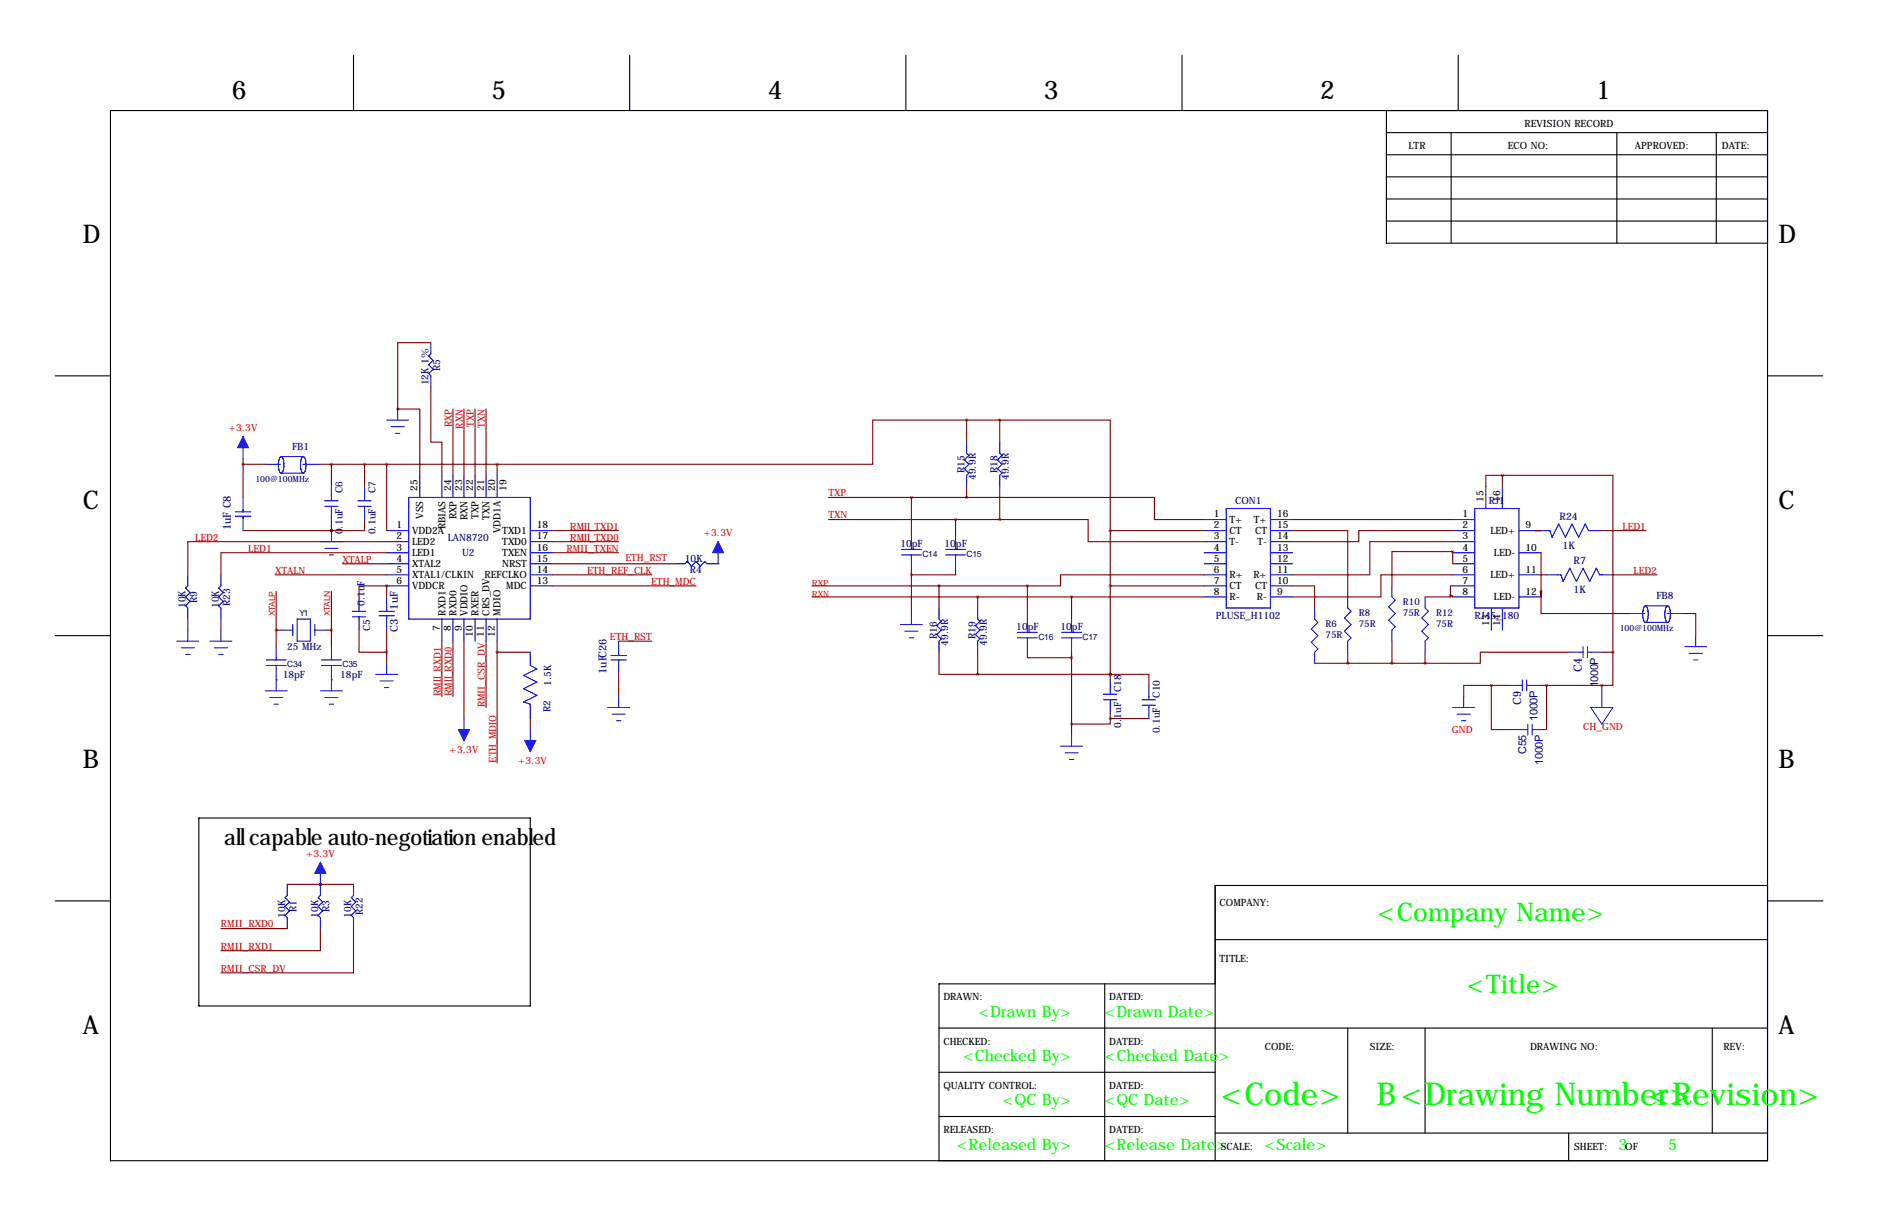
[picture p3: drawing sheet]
<svg xmlns="http://www.w3.org/2000/svg" width="432mm" height="279mm" viewBox="0 0 432 279" stroke-linecap="round" stroke-linejoin="round" font-family="sans-serif">
<g fill="none" stroke="#000" stroke-width=".25">
<path d="M81.3 12.7v12.7M144.8 12.7v12.7M208.3 12.7v12.7M271.8 12.7v12.7M335.3 12.7v12.7M25.4 25.4h381v241.3h-381zM318.8 30.5h87.6M318.8 35.6h87.6M318.8 25.4v30.5h87.6M333.7 30.5v25.4M371.8 30.5v25.4M394.6 30.5v25.4"/>
<path d="M318.8 45.7h87.6M318.8 50.8h87.6M318.8 40.6h87.6M12.7 86.4h12.7M406.4 86.4h12.7M12.7 146h12.7M406.4 146h12.7M45.7 188h76.2v43.1h-76.2zM12.7 207h12.7M279.4 215.9h127M406.4 203.5h-127v63.2M406.5 207h12.7"/>
<path d="M215.9 236.2h190.5M254 226.1v40.6M279.4 226.1h-63.5v40.6M309.9 236.2v24.1M327.7 236.2v24.1M393.7 236.2v24.1M215.9 246.4h63.5M215.9 256.5h63.5M279.4 260.3h127M360.7 260.3v6.4"/>
</g>
<g fill="none" stroke="#00f" stroke-width=".25">
<path d="M99.1 78.7v2.6l-.5 .5 1 1-1 1 1 1-1 1.1 .5 .5v2.5M54.1 118.6h3.6M54.1 117.6h3.6M55.9 117.1v.5M55.9 118.6v.5M74.6 115.1h3.1M74.7 116.3h3M76.2 111.8v3.3M76.2 116.3v3.1M82.2 115.1h3.1M82.3 116.3h3M83.8 111.8v3.3"/>
<path d="M83.8 116.3v3.1M94 114.3h27.9v27.9h-27.9zM96.5 109.2v5.1M101.6 109.2v5.1M104.1 109.2v5.1M106.7 109.2v5.1M109.2 109.2v5.1M111.8 109.2v5.1M114.3 109.2v5.1M222.2 101.6v2.5l.6 .5-1.1 1.1 1.1 1-1.1 1 1.1 1-.6 .5v2.6M229.9 101.6v2.5l.5 .5-1 1.1 1 1-1 1 1 1-.5 .5v2.6M276.9 119.4h5"/>
<path d="M281.9 116.8h10.2v22.9h-10.2zM292.1 119.4h5.1M334 119.4h5.1M339.1 116.8h10.1v22.9h-10.1zM341.6 111.8v5M345.4 111.8v5M43.2 132.1v2.5l-.5 .5 1 1-1 1.1 1 1-1 1 .5 .5v2.5M50.8 132.1v2.5l-.5 .5 1 1-1 1.1 1 1-1 1 .5 .5v2.5M82.5 137.2v3.3M88.9 121.9h5.1M88.9 124.5h5.1M88.9 127h5.1"/>
<path d="M88.9 129.5h5.1M88.9 132.1h5.1M88.9 134.6h5.1M88.9 140v.5M121.9 121.9h5.1M121.9 124.5h5.1M121.9 127h5.1M121.9 129.5h5.1M121.9 132.1h5.1M121.9 134.6h5.1M154.9 129.5h2.6l.5-.5 1 1 1-1 1 1 1.1-1 .5 .5h2.5M207.3 127.5h4.5"/>
<path d="M207.3 126.2h4.5M209.5 125.7v.5M209.5 127.5v.8M215.9 139.7v2.5l.5 .5-1 1.1 1 1-1 1 1 1-.5 .5v2.6M217.4 127.5h4.6M217.4 126.2h4.6M219.7 125.7v.5M219.7 127.5v.8M224.8 139.7v2.5l.5 .5-1 1.1 1 1-1 1 1 1-.5 .5v2.6M276.9 121.9h5M276.9 124.5h5M276.9 127h5"/>
<path d="M276.9 129.5h5M276.9 132.1h5M276.9 134.6h5M276.9 137.2h5M292.1 121.9h5.1M292.1 124.5h5.1M292.1 127h5.1M292.1 129.5h5.1M292.1 132.1h5.1M292.1 134.6h5.1M292.1 137.2h5.1M334 121.9h5.1"/>
<path d="M334 124.5h5.1M334 127h5.1M334 129.5h5.1M334 132.1h5.1M334 134.6h5.1M334 137.2h5.1M342.9 139.7v5.1M345.4 139.7v5.1M349.2 121.9h7.2l.5 1.5 1.5-3 1.5 3 1.5-3 1.6 3 1.5-3 .8 1.5h3M349.2 127h5.1M349.2 132.1h5.1M349.2 137.2h5.1"/>
<path d="M355.6 132.1h3.3l.5 1.5 1.5-3 1.6 3 1.5-3 1.5 3 1.5-3 .8 1.5h3M61.2 152.9h4.6M61.2 151.6h4.6M63.5 151.1v.5M63.5 152.9v.8M67.3 143.5v2.5M68.3 142.2h3.1v5.1h-3.1zM72.4 143.5v2.5M73.9 152.9h4.6M73.9 151.6h4.6M76.2 151.1v.5M76.2 152.9v.8"/>
<path d="M81 140.5h3.1M81 141.7h3.1M82.5 141.7v3.1M87.1 141.5h3.6M87.1 140.5h3.6M88.9 141.5v.5M101.6 142.2v5.1M104.1 142.2v5.1M106.7 142.2v5.1M109.2 142.2v5.1M111.8 142.2v5.1M114.3 142.2v5.1"/>
<path d="M121.9 149.9v3l1.5 .8-3 1.5 3 1.5-3 1.5 3 1.6-3 1.5 1.5 .5v3.3M140.5 151.6h3.5M140.5 150.6h3.5M142.2 150.1v.5M142.2 151.6v.5M233.9 146.6h4.6M233.9 145.3h4.6M236.2 144.8v.5M236.2 146.6v.7M244.1 146.6h4.6M244.1 145.3h4.6M246.4 144.8v.5"/>
<path d="M246.4 146.6v.7M253.7 159.5h3.1M255.3 156.2v3.3M264.2 157.5v3.3M253.7 160.8h3.1M255.3 160.8v3M262.6 160.8h3.1M262.6 162.1h3.1M264.2 162.1v3M66 203.2v2.5l-.5 .5 1 1.1-1 1 1 1-1 1 .5 .5v2.6M73.7 203.2v2.5l-.5 .5 1 1.1-1 1 1 1-1 1 .5 .5v2.6M81.3 203.2v2.5l-.5 .5 1 1.1-1 1 1 1-1 1 .5 .5v2.6"/>
</g>
<g fill="none" stroke="#00f" stroke-width=".23">
<path d="M88.9 96.5h5.1M89.9 98h3.1M90.9 99.6h1M91.4 94v2.5M55.9 100.3v5.1M55.9 114.3v3.3M55.9 118.6v3.3M61 106.7h3.5M64.5 108.7h5.3a3.7 3.7 0 0 0 0-3.7l-.1-.1a2.62 2.62 0 0 0-.5 2.9l.4 .9M64.5 104.9h5.1M64.6 108.7a3.4 3.4 0 0 1 0-3.7 1.28 1.28 0 0 1 .7 1.5 2.96 2.96 0 0 1-.5 2.2M69.6 106.7h4.1"/>
<path d="M73.7 124.5h5M74.7 126h3M75.7 127.5h1M76.2 121.9v2.6M88.9 137.2v3.3M165.1 124.5v5M209.5 123.2v2.5M209.5 128.3v2.5M219.7 123.2v2.5M219.7 128.3v2.5M302.3 139.7v2.5l.7 .8-1.5 1.5 1.5 1.5-1.5 1.6 1.5 1.5-.7 .8v2.5M309.9 137.2v2.5l.7 .8-1.5 1.5 1.5 1.5-1.5 1.5 1.5 1.6-.7 .7v2.6"/>
<path d="M320 134.6v2.6l.8 .7-1.5 1.5 1.5 1.6-1.5 1.5 1.5 1.5-.8 .8v2.5M327.7 137.2v2.5l.7 .8-1.5 1.5 1.5 1.5-1.5 1.5 1.5 1.6-.7 .7v2.6M378.2 139.2h5.1M40.6 147.3h5.1M41.7 148.8h3M42.7 150.4h1M43.2 144.8v2.5M48.3 147.3h5M49.3 148.8h3M50.3 150.4h1M50.8 144.8v2.5M61 158.8h5"/>
<path d="M63.5 148.6v2.5M63.5 153.7v5.1M64.8 144.8h2.5M72.4 144.8h2.5M73.7 158.8h5M76.2 148.6v2.5M76.2 153.7v5.1M86.4 154.9h5M87.4 156.5h3M88.4 158h1M88.9 141.5v3.3M88.9 152.4v2.5"/>
<path d="M142.2 147.3v3.3M142.2 151.6v3.3M207 143.5h5.1M208 145h3.1M209 146.6h1.1M209.5 141v2.5M236.2 142.2v2.6M236.2 147.3v2.6M246.4 142.2v2.6M246.4 147.3v2.6M346.7 157.5h3.3M350 156.2v2.6"/>
<path d="M351 156.2v2.6M351 157.5h3.3M360.7 149.9h3.3M364 148.6v2.5M365 148.6v2.5M365 149.9h3.3M374.6 141h3.6M378.2 143h5.3a3.7 3.7 0 0 0 0-3.8h-.1a2.62 2.62 0 0 0-.5 2.9l.4 .9M378.3 143a3.4 3.4 0 0 1 0-3.8 1.28 1.28 0 0 1 .7 1.6 2.96 2.96 0 0 1-.5 2.2M383.3 141h4M387.3 148.6h5.1M388.4 150.1h3"/>
<path d="M389.4 151.6h1M389.9 146v2.6M62 160.3h3M63 161.8h1M74.7 160.3h3M75.7 161.8h1M106.7 165.1v5.1M121.9 167.6v5.1M139.7 162.6h5.1M140.7 164.1h3.1M141.7 165.6h1M142.2 160v2.6"/>
<path d="M243.8 171.4h5.1M244.9 173h3M245.9 174.5h1M246.4 168.9v2.5M334 162.6h5.1M335 164.1h3.1M336 165.6h1.1M336.5 160v2.6M348 167.6h3.3M351.3 166.4v2.5M352.3 166.4v2.5M352.3 167.6h3.3"/>
<path d="M365.8 162.6h5l-2.5 3.8zM368.3 161.3v1.3M73.7 198.1v5.1"/>
</g>
<g fill="#00f" stroke="#00f" stroke-width=".23">
<path d="M120.6 170.2h2.6l-1.3 2.5z"/>
<path d="M165.1 124.5l1.3 2.5h-2.6z"/>
<path d="M105.4 167.6h2.5l-1.2 2.6z"/>
<path d="M55.9 100.3l1.2 2.6h-2.5z"/>
<path d="M73.7 198.1l1.2 2.6h-2.5z"/>
</g>
<g fill="none" stroke="#800000" stroke-width=".25">
<path d="M99.1 78.7h-7.7v15.3M91.4 94h5.1v15.2M91.4 94h.1M99.1 88.9v12.7h2.5v7.6M104.1 94v15.2M106.7 94v15.2M109.2 94v15.2M111.8 94v15.2M222.2 96.5h-21.5v10.2h-86.4M222.2 96.5h7.7M222.2 96.5v5.1M229.9 96.5h25.4v25.4"/>
<path d="M229.9 96.5v5.1M55.9 105.4v8.9M55.9 106.7h5.1M73.7 106.7h40.6M76.2 106.7v5.1M76.2 119.4v2.5M83.8 119.4v2.5h-7.6M83.8 106.7v5.1M88.9 106.7v15.2M114.3 106.7v2.5M190.5 119.4h39.4M190.5 114.3h31.7"/>
<path d="M209.5 114.3v8.9M219.7 119.4v3.8M222.2 114.3h43.2v5.1h11.5M222.2 111.8v2.5M229.9 119.4h20.3v5.1h26.7M229.9 111.8v7.6M297.2 119.4h36.8M345.4 109.2h25.4v40.7M345.4 109.2h-3.8v2.6M345.4 109.2v2.6M55.9 121.9h20.3M63.2 132.1h25.7"/>
<path d="M63.5 135.9v12.7M76.2 121.9h.1M76.2 135.9v12.7M78.7 129.5h10.2M88.9 134.6h-6.4v2.6M88.9 134.6h.1M88.9 124.5h-45.7v7.6M88.9 127h-38.1v5.1M88.9 134.6v2.6M127 127h15.2M127 124.5h15.2M127 121.9h15.2"/>
<path d="M127 134.6h33M127 132.1h22.9M127 129.5h27.9M165.1 129.5h.1M186.7 134.6h49.5M186.7 137.2h90.2M209.5 130.8v10.2M215.9 134.6v5.1M219.7 130.8v1.3h-10.2M224.8 137.2v2.5M236.2 134.6v7.6M246.4 137.2v5"/>
<path d="M255.3 121.9h21.6M255.3 134.6h21.6M255.3 121.9v34.3M276.9 132.1h-33.1v2.5h-7.6M297.2 134.6h5.1v5.1M297.2 121.9h12.7v15.3M333.5 136.9v.3h-5.8M333.5 136.9h.5v.3M334 121.9h-21.6v2.6h-15.2M334 124.5h-19v7.6h-17.8M334 132.1h-16.5v5.1h-20.3M334 129.5v-2.8h-14v7.9"/>
<path d="M334 134.6h-.5v2.3M353.1 121.9h1.2M354.3 135.9v5.1h20.3M354.3 132.1h1.3M354.3 127v10.2M368.3 121.9h10.2M370.8 132.1h10.2M43.2 142.2v2.6M50.8 142.2v2.6M63.5 156.2h.1M63.5 144.8h1.3M74.9 144.8h1.3"/>
<path d="M76.2 156.2h.1M82.5 144.8v5.1h6.4M88.9 144.8v7.6M101.6 147.3v12.7M104.1 147.3v12.7M106.7 147.3v17.8M111.8 147.3v15.3M114.3 147.3v28M114.3 149.9h7.6M142.2 154.9v5.1M142.2 147.3h7.7M215.9 149.9v5h8.9"/>
<path d="M224.8 149.9v5M224.8 154.9h30.5M236.2 149.9v1.2h10.2M246.4 149.9v19M255.3 154.9h.1M255.3 154.9h8.9v2.6M302.3 152.4h25.4M309.9 149.9v2.5M320 147.3v5.1M327.7 149.9v2.5M342.9 157.5v10.1h5.1M342.9 157.5h-6.4v2.5"/>
<path d="M342.9 157.5h3.8M354.3 157.5h14M355.6 157.5v10.1M360.7 149.9h-20.3v2.5h-12.7M368.3 157.5v3.8M368.3 149.9h2.5M370.8 149.9v7.6h-2.5M387.3 141h2.6v5M121.9 165.1v2.5M255.3 165.1v1.3h-8.9M255.3 163.8v1.3M255.3 165.1h8.9"/>
<path d="M50.8 213.4h15.2M66 203.2h15.3M73.7 213.4v5h-22.9M73.7 203.2h.1M81.3 213.4v10.1h-30.5"/>
</g>
<path d="M222.2 96.5a.05 .05 0 0 0 .1 0 .05 .05 0 0 0-.1 0zM229.8 96.5a.05 .05 0 0 0 .1 0 .05 .05 0 0 0-.1 0zM255.2 121.9a.05 .05 0 0 0 .1 0 .05 .05 0 0 0-.1 0zM255.2 154.9a.05 .05 0 0 0 .1 0 .05 .05 0 0 0-.1 0zM209.5 132.1a.05 .05 0 0 0 .1 0 .05 .05 0 0 0-.1 0zM255.2 134.6a.05 .05 0 0 0 .1 0 .05 .05 0 0 0-.1 0zM354.3 135.9a.05 .05 0 0 0 .1 0 .05 .05 0 0 0-.1 0zM320 152.4a.05 .05 0 0 0 .1 0 .05 .05 0 0 0-.1 0zM327.6 152.4a.05 .05 0 0 0 .1 0 .05 .05 0 0 0-.1 0zM255.2 154.9a.05 .05 0 0 0 .1 0 .05 .05 0 0 0-.1 0zM255.2 165.1a.05 .05 0 0 0 .1 0 .05 .05 0 0 0-.1 0zM222.2 114.3a.05 .05 0 0 0 .1 0 .05 .05 0 0 0-.1 0zM209.5 114.3a.05 .05 0 0 0 .1 0 .05 .05 0 0 0-.1 0zM229.8 119.4a.05 .05 0 0 0 .1 0 .05 .05 0 0 0-.1 0zM73.6 203.2a.05 .05 0 0 0 .1 0 .05 .05 0 0 0-.1 0zM73.6 203.2a.05 .05 0 0 0 .1 0 .05 .05 0 0 0-.1 0zM91.4 94a.05 .05 0 0 0 .1 0 .05 .05 0 0 0-.1 0zM370.8 149.9a.05 .05 0 0 0 .1 0 .05 .05 0 0 0-.1 0zM345.4 109.2a.05 .05 0 0 0 .1 0 .05 .05 0 0 0-.1 0z" fill="#800000" stroke="#800000" stroke-width=".63"/>
<g font-size="7.3" fill="#0f0">
<text x="280.7" y="254">&lt;Code&gt;</text>
<text x="316.5" y="254">B&lt;Drawing Number&gt;</text>
<text x="379" y="254">&lt;Revision&gt;</text>
</g>
<g font-size="5.9">
<text x="53.3" y="22.9">6</text>
<text x="113" y="22.9">5</text>
<text x="176.5" y="22.9">4</text>
<text x="240" y="22.9">3</text>
<text x="303.5" y="22.9">2</text>
<text x="367" y="22.9">1</text>
<text x="19" y="55.9">D</text>
<text x="408.9" y="55.9">D</text>
<text x="19" y="116.8">C</text>
<text x="408.9" y="116.8">C</text>
<text x="19" y="176.5">B</text>
<text x="408.9" y="176.5">B</text>
<text x="19" y="237.5">A</text>
<text x="408.9" y="237.5">A</text>
</g>
<g font-size="5.9" fill="#0f0">
<text x="316.8" y="211.6">&lt;Company Name&gt;</text>
<text x="337.3" y="228.1">&lt;Title&gt;</text>
</g>
<text font-size="5.3" x="51.6" y="194.1">all capable auto-negotiation enabled</text>
<g font-size="3.6" fill="#0f0">
<text x="225" y="233.7">&lt;Drawn By&gt;</text>
<text x="254" y="233.7">&lt;Drawn Date&gt;</text>
<text x="221.4" y="243.8">&lt;Checked By&gt;</text>
<text x="254" y="243.8">&lt;Checked Date&gt;</text>
<text x="230.6" y="254">&lt;QC By&gt;</text>
<text x="254" y="254">&lt;QC Date&gt;</text>
<text x="220" y="264.2">&lt;Released By&gt;</text>
<text x="254" y="264.2">&lt;Release Date&gt;</text>
<text x="290.8" y="264.2">&lt;Scale&gt;</text>
<text x="372.1" y="264.2">3</text>
<text x="383.5" y="264.2">5</text>
</g>
<g font-size="2.6" fill="#000080">
<text x="363.7" y="154.3" transform="rotate(-90 363.7 154.3)">C4</text>
<text x="349.7" y="161.9" transform="rotate(-90 349.7 161.9)">C9</text>
</g>
<g font-size="2.5" fill="#000080">
<text x="53.1" y="121.8" transform="rotate(-90 53.1 121.8)">1uF C8</text>
<text x="91.4" y="140.1" transform="rotate(-90 91.4 140.1)">1uF</text>
<text x="91.4" y="145.3" transform="rotate(-90 91.4 145.3)">C3</text>
<text x="139.4" y="154.8" transform="rotate(-90 139.4 154.8)">1uFC26</text>
<text x="367.5" y="158" transform="rotate(-90 367.5 158)">1000P</text>
<text x="353.5" y="165.6" transform="rotate(-90 353.5 165.6)">1000P</text>
<text x="350.9" y="173.2" transform="rotate(-90 350.9 173.2)">C55</text>
<text x="354.8" y="175.7" transform="rotate(-90 354.8 175.7)">1000P</text>
</g>
<g font-size="2.4" fill="#000080">
<text x="358.6" y="119.4">R24</text>
<text x="359.3" y="126.1">1K</text>
<text x="361.8" y="129.5">R7</text>
<text x="361.8" y="136.3">1K</text>
</g>
<g font-size="2.3">
<text x="350.5" y="29.2">REVISION RECORD</text>
<text x="323.8" y="34.3">LTR</text>
<text x="346.7" y="34.3">ECO NO:</text>
<text x="375.9" y="34.3">APPROVED:</text>
<text x="395.9" y="34.3">DATE:</text>
<text x="96" y="112.8" transform="rotate(-90 96 112.8)">25</text>
<text x="103.7" y="112.8" transform="rotate(-90 103.7 112.8)">24</text>
<text x="106.3" y="112.8" transform="rotate(-90 106.3 112.8)">23</text>
<text x="108.8" y="112.8" transform="rotate(-90 108.8 112.8)">22</text>
<text x="111.3" y="112.8" transform="rotate(-90 111.3 112.8)">21</text>
<text x="113.9" y="112.8" transform="rotate(-90 113.9 112.8)">20</text>
<text x="116.4" y="112.8" transform="rotate(-90 116.4 112.8)">19</text>
<text x="97.3" y="119.1" transform="rotate(-90 97.3 119.1)">VSS</text>
<text x="104.9" y="119.3" transform="rotate(-90 104.9 119.3)">RXP</text>
<text x="107.5" y="119.5" transform="rotate(-90 107.5 119.5)">RXN</text>
<text x="110" y="119.1" transform="rotate(-90 110 119.1)">TXP</text>
<text x="112.6" y="119.4" transform="rotate(-90 112.6 119.4)">TXN</text>
<text x="279.1" y="118.9">1</text>
<text x="293.6" y="118.9">16</text>
<text x="336.2" y="118.9">1</text>
<text x="341.1" y="115.3" transform="rotate(-90 341.1 115.3)">15</text>
<text x="344.9" y="115.3" transform="rotate(-90 344.9 115.3)">16</text>
<text x="91.1" y="121.4">1</text>
<text x="91.1" y="124">2</text>
<text x="94.7" y="122.7">VDD2A</text>
<text x="94.7" y="125.3">LED2</text>
<text x="102.4" y="121.6" transform="rotate(-90 102.4 121.6)">RBIAS</text>
<text x="115.1" y="122.4" transform="rotate(-90 115.1 122.4)">VDD1A</text>
<text x="115.5" y="125.3">TXD0</text>
<text x="115.5" y="122.7">TXD1</text>
<text x="123.4" y="124">17</text>
<text x="123.4" y="121.4">18</text>
<text x="279.1" y="121.4">2</text>
<text x="279.1" y="124">3</text>
<text x="282.7" y="120.2">T+</text>
<text x="282.7" y="122.7">CT</text>
<text x="282.7" y="125.3">T-</text>
<text x="288.3" y="120.2">T+</text>
<text x="288.6" y="122.7">CT</text>
<text x="289.1" y="125.3">T-</text>
<text x="293.6" y="121.4">15</text>
<text x="293.6" y="124">14</text>
<text x="336.2" y="121.4">2</text>
<text x="336.2" y="124">3</text>
<text x="342.7" y="122.7">LED+</text>
<text x="350.8" y="121.4">9</text>
<text x="91.1" y="126.5">3</text>
<text x="91.1" y="129">4</text>
<text x="91.1" y="131.6">5</text>
<text x="94.7" y="127.8">LED1</text>
<text x="94.7" y="130.3">XTAL2</text>
<text x="115.5" y="130.3">NRST</text>
<text x="115.5" y="127.8">TXEN</text>
<text x="123.4" y="131.6">14</text>
<text x="123.4" y="129">15</text>
<text x="123.4" y="126.5">16</text>
<text x="279.1" y="126.5">4</text>
<text x="279.1" y="129">5</text>
<text x="279.1" y="131.6">6</text>
<text x="293.6" y="126.5">13</text>
<text x="293.6" y="129">12</text>
<text x="293.6" y="131.6">11</text>
<text x="336.2" y="126.5">4</text>
<text x="336.2" y="129">5</text>
<text x="336.2" y="131.6">6</text>
<text x="343.5" y="127.8">LED-</text>
<text x="350.8" y="126.5">10</text>
<text x="350.8" y="131.6">11</text>
<text x="91.1" y="134.1">6</text>
<text x="94.7" y="132.9">XTAL1/CLKIN</text>
<text x="94.7" y="135.4">VDDCR</text>
<text x="111.4" y="132.9">REFCLKO</text>
<text x="116.4" y="135.4">MDC</text>
<text x="123.4" y="134.1">13</text>
<text x="279.1" y="134.1">7</text>
<text x="279.1" y="136.7">8</text>
<text x="282.7" y="132.9">R+</text>
<text x="282.7" y="135.4">CT</text>
<text x="282.7" y="138">R-</text>
<text x="288.2" y="132.9">R+</text>
<text x="288.6" y="135.4">CT</text>
<text x="289" y="138">R-</text>
<text x="293.6" y="134.1">10</text>
<text x="293.6" y="136.7">9</text>
<text x="336.2" y="134.1">7</text>
<text x="336.2" y="136.7">8</text>
<text x="342.7" y="132.9">LED+</text>
<text x="343.5" y="138">LED-</text>
<text x="350.8" y="136.7">12</text>
<text x="102.4" y="141.5" transform="rotate(-90 102.4 141.5)">RXD1</text>
<text x="104.9" y="141.5" transform="rotate(-90 104.9 141.5)">RXD0</text>
<text x="107.5" y="141.5" transform="rotate(-90 107.5 141.5)">VDDIO</text>
<text x="110" y="141.5" transform="rotate(-90 110 141.5)">RXER</text>
<text x="112.6" y="141.5" transform="rotate(-90 112.6 141.5)">CRS_DV</text>
<text x="115.1" y="141.5" transform="rotate(-90 115.1 141.5)">MDIO</text>
<text x="342.4" y="143.9" transform="rotate(-90 342.4 143.9)">13</text>
<text x="344.9" y="143.9" transform="rotate(-90 344.9 143.9)">14</text>
<text x="101.1" y="145.1" transform="rotate(-90 101.1 145.1)">7</text>
<text x="103.6" y="145.1" transform="rotate(-90 103.6 145.1)">8</text>
<text x="106.2" y="145.1" transform="rotate(-90 106.2 145.1)">9</text>
<text x="108.7" y="146.4" transform="rotate(-90 108.7 146.4)">10</text>
<text x="113.8" y="146.4" transform="rotate(-90 113.8 146.4)">12</text>
<text x="280.4" y="208.3">COMPANY:</text>
<text x="280.4" y="221">TITLE:</text>
<text x="216.9" y="229.9">DRAWN:</text>
<text x="255" y="229.9">DATED:</text>
<text x="216.9" y="240">CHECKED:</text>
<text x="255" y="240">DATED:</text>
<text x="290.8" y="241.3">CODE:</text>
<text x="315" y="241.3">SIZE:</text>
<text x="351.8" y="241.3">DRAWING NO:</text>
<text x="396.2" y="241.3">REV:</text>
<text x="216.9" y="250.2">QUALITY CONTROL:</text>
<text x="255" y="250.2">DATED:</text>
<text x="216.9" y="260.3">RELEASED:</text>
<text x="255" y="260.3">DATED:</text>
<text x="280.7" y="264.2">SCALE:</text>
<text x="361.9" y="264.2">SHEET:</text>
<text x="373.7" y="264.2">OF</text>
</g>
<g font-size="2.3" fill="#000080">
<text x="98.6" y="88.5" transform="rotate(-90 98.6 88.5)">12K 1%</text>
<text x="101.2" y="85.2" transform="rotate(-90 101.2 85.2)">R5</text>
<text x="67.2" y="103.4">FB1</text>
<text x="78.7" y="113.3" transform="rotate(-90 78.7 113.3)">C6</text>
<text x="86.4" y="113.3" transform="rotate(-90 86.4 113.3)">C7</text>
<text x="221.7" y="108.7" transform="rotate(-90 221.7 108.7)">R15</text>
<text x="224.4" y="110.3" transform="rotate(-90 224.4 110.3)">49.9R</text>
<text x="229.4" y="108.7" transform="rotate(-90 229.4 108.7)">R18</text>
<text x="232" y="110.3" transform="rotate(-90 232 110.3)">49.9R</text>
<text x="284" y="115.8">CON1</text>
<text x="342.3" y="115.8">RJ1</text>
<text x="78.7" y="122.8" transform="rotate(-90 78.7 122.8)">0.1uF</text>
<text x="86.4" y="122.8" transform="rotate(-90 86.4 122.8)">0.1uF</text>
<text x="103" y="124.3">LAN8720</text>
<text x="207" y="125.7">10pF</text>
<text x="217.2" y="125.7">10pF</text>
<text x="106.2" y="127.8">U2</text>
<text x="157.5" y="129">10K</text>
<text x="158.6" y="131.7">R4</text>
<text x="380.9" y="137.7">FB8</text>
<text x="42.7" y="139.7" transform="rotate(-90 42.7 139.7)">10K</text>
<text x="45.3" y="138.5" transform="rotate(-90 45.3 138.5)">R9</text>
<text x="50.3" y="139.7" transform="rotate(-90 50.3 139.7)">10K</text>
<text x="52.9" y="139.2" transform="rotate(-90 52.9 139.2)">R23</text>
<text x="83.8" y="139.3" transform="rotate(-90 83.8 139.3)">0.1uF</text>
<text x="279.6" y="142.3">PLUSE_H1102</text>
<text x="339" y="142.3">RJ45_180</text>
<text x="66" y="149.4">25 MHz</text>
<text x="85.1" y="145" transform="rotate(-90 85.1 145)">C5</text>
<text x="215.4" y="146.8" transform="rotate(-90 215.4 146.8)">R16</text>
<text x="218" y="148.4" transform="rotate(-90 218 148.4)">49.9R</text>
<text x="224.3" y="146.8" transform="rotate(-90 224.3 146.8)">R19</text>
<text x="226.9" y="148.4" transform="rotate(-90 226.9 148.4)">49.9R</text>
<text x="233.7" y="144.8">10pF</text>
<text x="243.8" y="144.8">10pF</text>
<text x="65" y="155.7">18pF</text>
<text x="78.2" y="155.7">18pF</text>
<text x="126.7" y="157.6" transform="rotate(-90 126.7 157.6)">1.5K</text>
<text x="257.8" y="159" transform="rotate(-90 257.8 159)">C18</text>
<text x="266.7" y="160.3" transform="rotate(-90 266.7 160.3)">C10</text>
<text x="126.6" y="163.7" transform="rotate(-90 126.6 163.7)">R2</text>
<text x="257.8" y="167.2" transform="rotate(-90 257.8 167.2)">0.1uF</text>
<text x="266.7" y="168.5" transform="rotate(-90 266.7 168.5)">0.1uF</text>
<text x="68.2" y="209.7" transform="rotate(-90 68.2 209.7)">R1</text>
<text x="75.8" y="209.7" transform="rotate(-90 75.8 209.7)">R3</text>
<text x="65.5" y="210.8" transform="rotate(-90 65.5 210.8)">10K</text>
<text x="73.2" y="210.8" transform="rotate(-90 73.2 210.8)">10K</text>
<text x="80.8" y="210.8" transform="rotate(-90 80.8 210.8)">10K</text>
<text x="83.4" y="210.3" transform="rotate(-90 83.4 210.3)">R22</text>
</g>
<g font-size="2.3" fill="#f00">
<text x="52.6" y="99.1">+3.3V</text>
<text x="103.9" y="98.2" transform="rotate(-90 103.9 98.2)">RXP</text>
<text x="106.4" y="98.5" transform="rotate(-90 106.4 98.5)">RXN</text>
<text x="109" y="98.1" transform="rotate(-90 109 98.1)">TXP</text>
<text x="111.5" y="98.3" transform="rotate(-90 111.5 98.3)">TXN</text>
<text x="190.5" y="114">TXP</text>
<text x="190.5" y="119.1">TXN</text>
<text x="44.9" y="124.2">LED2</text>
<text x="131" y="124.2">RMII_TXD0</text>
<text x="131" y="121.7">RMII_TXD1</text>
<text x="161.8" y="123.2">+3.3V</text>
<text x="373.1" y="121.7">LED1</text>
<text x="57.1" y="126.7">LED1</text>
<text x="63.2" y="131.8">XTALN</text>
<text x="78.7" y="129.3">XTALP</text>
<text x="130.3" y="126.7">RMII_TXEN</text>
<text x="135" y="131.8">ETH_REF_CLK</text>
<text x="143.8" y="128.9">ETH_RST</text>
<text x="375.6" y="131.8">LED2</text>
<text x="149.7" y="134.4">ETH_MDC</text>
<text x="140.2" y="147.1">ETH_RST</text>
<text x="101.3" y="160" transform="rotate(-90 101.3 160)">RMII_RXD1</text>
<text x="103.9" y="160" transform="rotate(-90 103.9 160)">RMII_RXD0</text>
<text x="111.5" y="162.6" transform="rotate(-90 111.5 162.6)">RMII_CSR_DV 11</text>
<text x="364" y="167.7">CH_GND</text>
<text x="103.4" y="173">+3.3V</text>
<text x="333.8" y="168.5">GND</text>
<text x="114" y="175.3" transform="rotate(-90 114 175.3)">ETH_MDIO</text>
<text x="119.1" y="175.5">+3.3V</text>
<text x="70.4" y="196.8">+3.3V</text>
<text x="50.8" y="213.1">RMII_RXD0</text>
<text x="50.8" y="218.2">RMII_RXD1</text>
<text x="50.8" y="223.3">RMII_CSR_DV</text>
</g>
<g font-size="2.2" fill="#000080">
<text x="312.4" y="141.5">R8</text>
<text x="322.6" y="138.9">R10</text>
<text x="322.6" y="141.5">75R</text>
<text x="330.2" y="141.5">R12</text>
<text x="304.8" y="144">R6</text>
<text x="304.8" y="146.6">75R</text>
<text x="312.4" y="144">75R</text>
<text x="330.2" y="144">75R</text>
</g>
<g font-size="2" fill="#000080">
<text x="58.7" y="110.7">100@100MHz</text>
<text x="212.1" y="128">C14</text>
<text x="222.2" y="128">C15</text>
<text x="68.8" y="141.5">Y1</text>
<text x="238.8" y="147.1">C16</text>
<text x="248.9" y="147.1">C17</text>
<text x="372.4" y="145">100@100MHz</text>
<text x="66" y="153.2">C34</text>
<text x="78.7" y="153.2">C35</text>
</g>
<g font-size="2" fill="#f00">
<text x="186.7" y="137.2">RXN</text>
<text x="186.7" y="134.6">RXP</text>
<text x="63.2" y="141.6" transform="rotate(-90 63.2 141.6)">XTALP</text>
<text x="75.9" y="141.6" transform="rotate(-90 75.9 141.6)">XTALN</text>
</g>
</svg>
